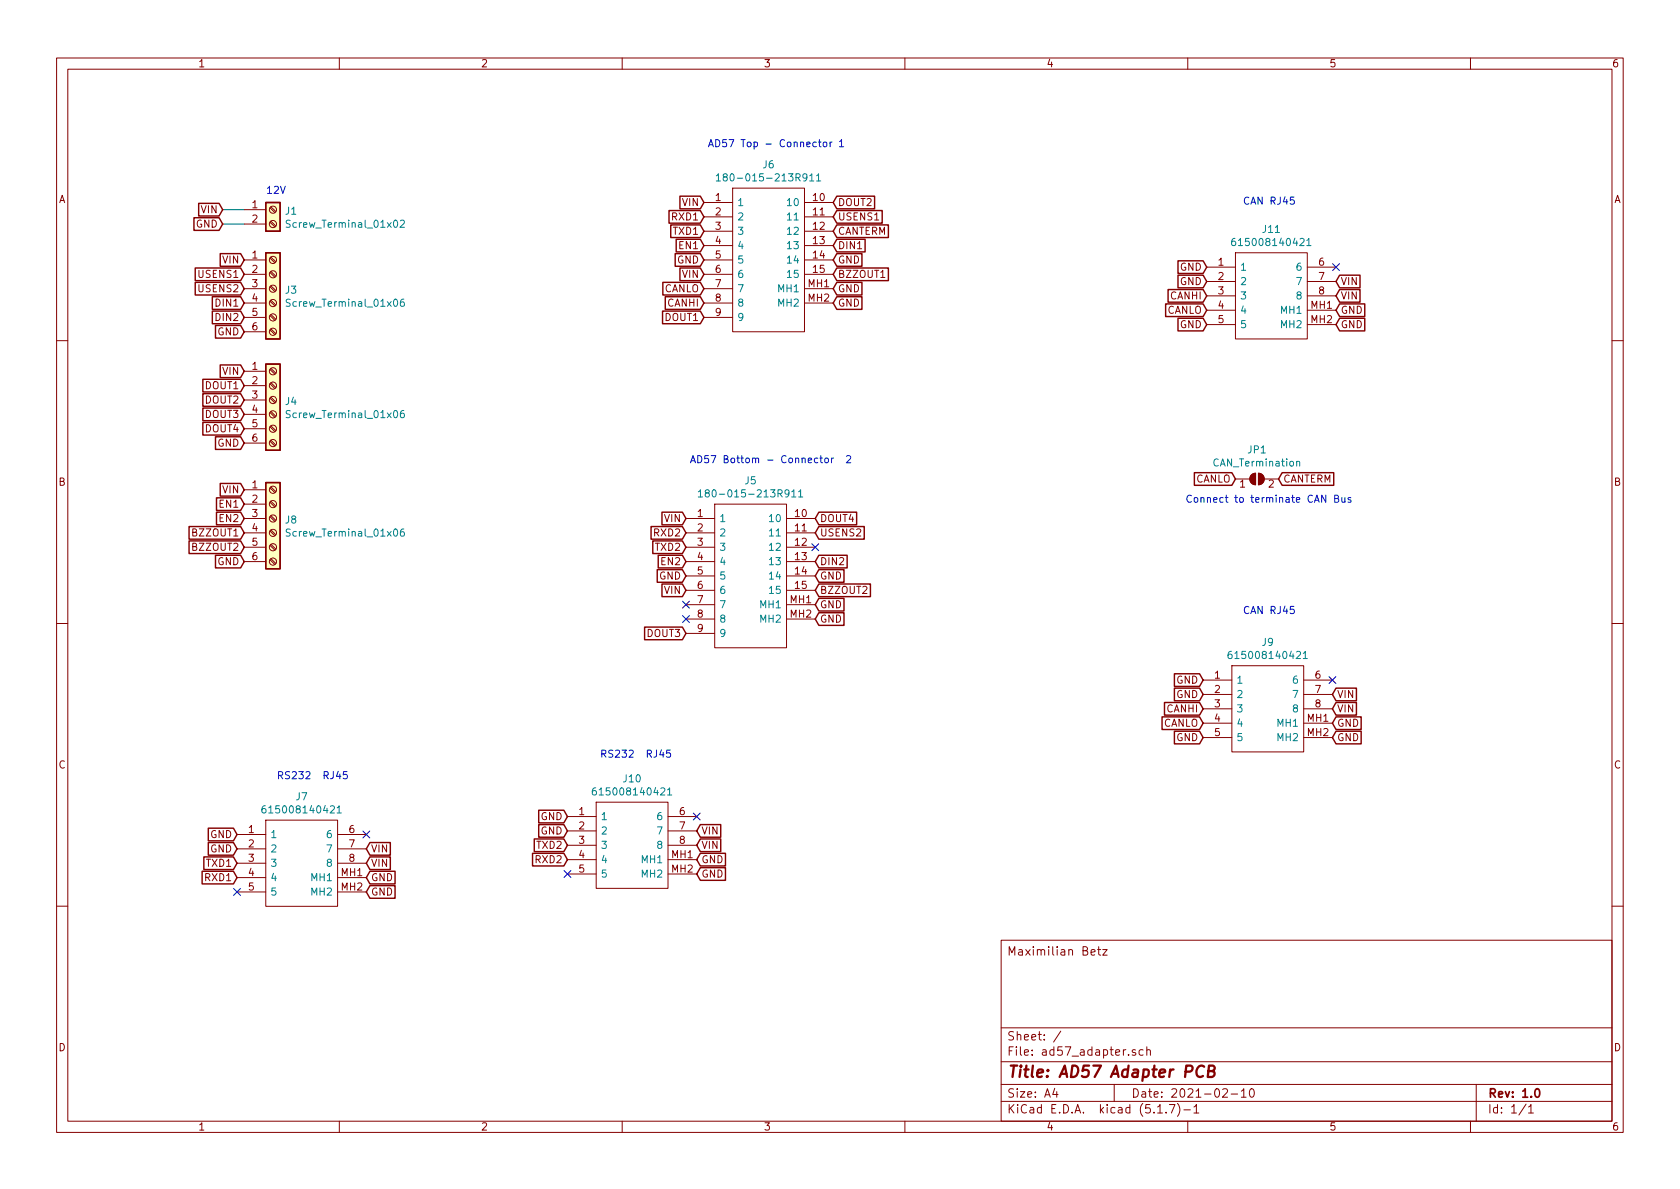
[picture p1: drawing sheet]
<svg xmlns="http://www.w3.org/2000/svg" width="297mm" height="210mm" viewBox="0 0 297 210" stroke-linecap="round" stroke-linejoin="round" font-family="sans-serif">
<g fill="none" stroke="#840000" stroke-width=".18">
<path d="M10 10.3h277v189.9h-277zM12 12.2h273v186.1h-273zM60 10.3v1.9M110 10.3v1.9M160 10.3v1.9M210 10.3v1.9M260 10.3v1.9M43.2 37.1h3.8M43.2 39.6h3.8M47.7 39.3l.9 .8M47.7 36.7l.9 .9M47.9 39.1l.9 .8"/>
<path d="M47.9 36.6l.9 .8M124.5 35.8h5M124.5 38.3h5M129.5 33.3h12.7v25.4h-12.7zM142.2 35.8h5.1M142.2 38.3h5.1M43.2 46h3.8M43.2 48.5h3.8M43.2 51h3.8M43.2 53.6h3.8M43.2 56.1h3.8M43.2 58.7h3.8"/>
<path d="M47.7 58.3l.9 .9M47.7 55.8l.9 .8M47.7 53.3l.9 .8M47.7 50.7l.9 .9M47.7 48.2l.9 .8M47.7 45.6l.9 .9M47.9 58.2l.9 .8M47.9 55.6l.9 .9M47.9 53.1l.9 .8M47.9 50.5l.9 .9M47.9 48l.9 .8M47.9 45.5l.9 .8"/>
<path d="M124.5 46h5M124.5 48.5h5M124.5 51h5M124.5 53.6h5M124.5 56.1h5M124.5 40.9h5M124.5 43.4h5M142.2 46h5.1M142.2 48.5h5.1M142.2 51h5.1M142.2 53.6h5.1M142.2 40.9h5.1"/>
<path d="M142.2 43.4h5.1M155.7 49.1h.8M213.4 47.2h5M213.4 49.8h5M213.4 52.3h5M213.4 54.9h5M213.4 57.4h5M218.4 44.7h12.7v15.2h-12.7zM231.1 47.2h5.1M231.1 49.8h5.1M231.1 52.3h5.1M231.1 54.9h5.1"/>
<path d="M231.1 57.4h5.1M10 60.2h2M43.2 65.7h3.8M43.2 68.2h3.8M43.2 70.7h3.8M43.2 73.3h3.8M43.2 75.8h3.8M43.2 78.4h3.8M47.7 78l.9 .9M47.7 75.5l.9 .8M47.7 72.9l.9 .9M47.7 70.4l.9 .8"/>
<path d="M47.7 67.9l.9 .8M47.7 65.3l.9 .9M47.9 77.8l.9 .9M47.9 75.3l.9 .8M47.9 72.8l.9 .8M47.9 70.2l.9 .9M47.9 67.7l.9 .8M47.9 65.1l.9 .9M285 60.2h2M43.2 86.6h3.8M43.2 89.1h3.8M43.2 91.7h3.8"/>
<path d="M43.2 94.2h3.8M43.2 96.8h3.8M43.2 99.3h3.8M47.7 99l.9 .8M47.7 96.4l.9 .9M47.7 93.9l.9 .8M47.7 91.4l.9 .8M47.7 88.8l.9 .9M47.7 86.3l.9 .8M47.9 98.8l.9 .8M47.9 96.3l.9 .8M47.9 93.7l.9 .9"/>
<path d="M47.9 91.2l.9 .8M47.9 88.6l.9 .9M47.9 86.1l.9 .8M121.3 91.7h5.1M121.3 94.2h5.1M121.3 96.8h5.1M121.3 99.3h5.1M126.4 89.1h12.7v25.4h-12.7zM139.1 91.7h5M139.1 94.2h5M139.1 96.8h5M139.1 99.3h5"/>
<path d="M218.4 84.7h2.6M221.2 84l.4-.3h.4v2a1.03 1.03 0 0 1-.9-.6 1.03 1.03 0 0 1 .1-1.1zM222.5 83.7a1.02 1.02 0 0 1 1 1 1.02 1.02 0 0 1-1 1zM223.5 84.7h2.6M10 110.3h2M121.3 101.8h5.1M121.3 104.4h5.1M121.3 106.9h5.1M121.3 109.5h5.1M121.3 112h5.1M139.1 101.8h5M139.1 104.4h5"/>
<path d="M139.1 106.9h5M139.1 109.5h5M217.8 117.7h12.7v15.3h-12.7zM285 110.3h2M212.7 120.3h5.1M212.7 122.8h5.1M212.7 125.3h5.1M212.7 127.9h5.1M212.7 130.4h5.1M230.5 120.3h5.1M230.5 122.8h5.1M230.5 125.3h5.1"/>
<path d="M230.5 127.9h5.1M230.5 130.4h5.1M41.9 147.6h5.1M41.9 150.1h5.1M41.9 152.6h5.1M41.9 155.2h5.1M41.9 157.7h5.1M47 145h12.7v15.3h-12.7zM59.7 147.6h5.1M59.7 150.1h5.1M59.7 152.6h5.1M59.7 155.2h5.1"/>
<path d="M59.7 157.7h5.1M100.3 144.4h5.1M100.3 146.9h5.1M100.3 149.5h5.1M100.3 152h5.1M100.3 154.6h5.1M105.4 141.9h12.7v15.2h-12.7zM118.1 144.4h5.1M118.1 146.9h5.1M118.1 149.5h5.1M118.1 152h5.1M118.1 154.6h5.1"/>
<path d="M10 160.2h2M177 166.3h108v32h-108zM192.9 168.4l.7-.1-.1-.3-.4-.1-.2 .2 .1 .7h.5M194.1 167.9h.5M194.3 167.4v1.3l.3 .2M195 167.9h.8l-.8 1h.8M285 160.2h2M60 198.3v1.9M110 198.3v1.9M160 198.3v1.9M177 194.8h108M177 191.8h108"/>
<path d="M177 187.8h108M177 181.8h108M186.5 192.5l-.4 1h1M186.8 193v1M187.6 182.3l-1.3 2M197 191.8v3M200.8 185.7a.37 .37 0 0 0-.6 .1l.1 .2 .5 .2v.1l-.2 .3-.4-.1M202.1 185.7l-.4-.1-.3 .3 .1 .6 .2 .1 .4-.1M202.8 185.7a.37 .37 0 0 1 .6 .1v.8M202.8 185.1v1.5M204.7 196.8h.8M206.2 196.7v.1"/>
<path d="M206.8 195.3h.9l-.6 1.5M208.2 195.1a1.71 1.71 0 0 1 0 2.3M209.3 196.3h1.2M210 198.3v1.9M211.1 195.8l.4-.5v1.5M211.1 196.8h.9M216.2 192.7l.2-.2h.4l.2 .5-.9 1h.9M217.7 193.5h1.1M219.5 193l.4-.5v1.5M219.5 194h.8M221.1 192.6l.2-.1a.8 .8 0 0 1 .5 .8 .8 .8 0 0 1-.5 .7 1 1 0 0 1-.2-1.4zM260 198.3v1.9"/>
<path d="M261 191.8v6.5M269.8 195.2l-1.2 2M270.3 195.8l.4-.5v1.5M270.3 196.8h.8"/>
<circle cx="48.3" cy="39.6" r=".63"/>
<circle cx="48.3" cy="37.1" r=".63"/>
<circle cx="48.3" cy="46" r=".63"/>
<circle cx="48.3" cy="58.7" r=".63"/>
<circle cx="48.3" cy="56.1" r=".63"/>
<circle cx="48.3" cy="51" r=".63"/>
<circle cx="48.3" cy="53.6" r=".63"/>
<circle cx="48.3" cy="48.5" r=".63"/>
<circle cx="48.3" cy="68.2" r=".63"/>
<circle cx="48.3" cy="70.7" r=".63"/>
<circle cx="48.3" cy="65.7" r=".63"/>
<circle cx="48.3" cy="73.3" r=".63"/>
<circle cx="48.3" cy="75.8" r=".63"/>
<circle cx="48.3" cy="78.4" r=".63"/>
<circle cx="48.3" cy="96.8" r=".63"/>
<circle cx="48.3" cy="94.2" r=".63"/>
<circle cx="48.3" cy="86.6" r=".63"/>
<circle cx="48.3" cy="99.3" r=".63"/>
<circle cx="48.3" cy="91.7" r=".63"/>
<circle cx="48.3" cy="89.1" r=".63"/>
</g>
<path d="M271.5 192.7l.2-.2a.81 .81 0 0 1 .6 .6 .81 .81 0 0 1-.3 .8l-.1 .1a.79 .79 0 0 1-.4-1.3z" fill="none" stroke="#840000" stroke-width=".3"/>
<path d="M212.9 188.6a.88 .88 0 0 0-1 0 .88 .88 0 0 0-.4 1 .7 .7 0 0 0 .4 .8 .7 .7 0 0 0 .8-.1M213.7 189.4l.8-.1a.47 .47 0 0 0 .3-.5 .47 .47 0 0 0-.3-.4h-.7l-.3 2h.8a.53 .53 0 0 0 .5-.5 .53 .53 0 0 0-.5-.5" fill="none" stroke="#840000" stroke-width=".41"/>
<g fill="#840000" stroke="#840000" stroke-width=".18">
<path d="M221.2 84l.4-.3h.4v2a1.03 1.03 0 0 1-.9-.6 1.03 1.03 0 0 1 .1-1.1z"/>
<path d="M222.5 83.7a1.02 1.02 0 0 1 1 1 1.02 1.02 0 0 1-1 1z"/>
</g>
<g fill="none" stroke="#008484" stroke-width=".18">
<path d="M51.3 39l-.5-.1-.2 .2 .1 .4 .6 .2v.3l-.2 .2h-.5M70.8 39.1l.5-.2 .2 .4v.2l-.8 .7h.8M126.6 31.1l.4-.4v1.3M126.6 32h.8M128.1 31.3l-.2-.1v-.3l.4-.2 .3 .3-.1 .2-.5 .1-.1 .2v.4l.2 .1 .4-.1 .1-.1v-.3l-.3-.2M143.2 31.1l.3-.4v1.3M143.2 32h.7M144.4 31.1l.3-.4v1.3M144.4 32h.7M51.3 53l-.5-.1-.2 .1 .1 .5 .6 .2v.2l-.2 .3-.5-.1M71.4 52.9l-.4 .1a.87 .87 0 0 0 0 1.2l.5-.2v-.5l-.5-.1-.2 .2M218.4 42.2h-.3a.79 .79 0 0 0-.1 1.2l.4-.1v-.5l-.4-.2-.2 .3"/>
<path d="M231.1 42.5l.3-.3v1.2M231.1 43.4h.7M51.3 72.7l-.5-.1-.2 .1 .1 .4 .6 .3v.2l-.2 .3-.5-.1M71.4 72.6l-.4 .1a.87 .87 0 0 0 0 1.2l.5-.2v-.5l-.5-.1-.2 .2M51.3 93.6l-.5-.1-.2 .2 .1 .4 .6 .2v.3l-.2 .2h-.5M71.4 93.5l-.4 .1a.87 .87 0 0 0 0 1.2l.5-.1v-.5l-.5-.2-.2 .3M123.5 87l.4-.4v1.3M123.5 87.9h.7M124.9 87.2l-.2-.2v-.3l.5-.1 .2 .3-.1 .1-.5 .2-.1 .2v.4l.2 .1 .4-.1 .1-.2v-.2l-.2-.2M140 87l.4-.4v1.3M140 87.9h.7M141.2 87l.4-.4v1.3"/>
<path d="M141.2 87.9h.7M229.3 81.7l.1-.1h.3l.1 .8M217.7 115.2h-.2a.79 .79 0 0 0-.1 1.3l.4-.2v-.5l-.4-.1-.3 .2M230.4 115.5l.4-.3v1.3M230.4 116.5h.8M105.3 139.3h-.2a.79 .79 0 0 0-.1 1.3l.4-.1v-.6l-.4-.1-.3 .2M118 139.7l.4-.4v1.3M46.9 142.5h-.2a.79 .79 0 0 0-.1 1.3l.4-.2v-.5l-.4-.1-.3 .2M59.6 142.8l.4-.3v1.3M59.6 143.8h.8M118 140.6h.8"/>
</g>
<g fill="#ffffc2" stroke="#ffffc2" stroke-width=".18">
<path d="M47 35.8h2.5v5.1h-2.5z"/>
<path d="M47 85.3h2.5v15.3h-2.5z"/>
<path d="M47 64.4h2.5v15.2h-2.5z"/>
<path d="M47 44.7h2.5v15.2h-2.5z"/>
</g>
<g fill="none" stroke="#840000" stroke-width=".25">
<path d="M34.3 38.5h4.4l.7 1.1-.7 1.1h-4.4zM35.1 36h3.6l.7 1.1-.7 1.1h-3.6zM47 35.8h2.5v5.1h-2.5zM118.3 37.2h5.5l.7 1.1-.7 1.2h-5.5zM118.6 39.8h5.2l.7 1.1-.7 1.1h-5.2zM120.2 34.7h3.6l.7 1.1-.7 1.1h-3.6zM148 39.8h9.1v2.2h-9.1l-.7-1.1zM148 37.2h8v2.3h-8l-.7-1.2zM148 34.7h6.6v2.2h-6.6l-.7-1.1zM34.5 47.4h8l.7 1.1-.7 1.1h-8zM34.5 49.9h8l.7 1.1-.7 1.2h-8zM37.5 52.5h5l.7 1.1-.7 1.1h-5z"/>
<path d="M37.5 55h5l.7 1.1-.7 1.1h-5zM38.1 57.6h4.4l.7 1.1-.7 1.1h-4.4zM38.9 44.9h3.6l.7 1.1-.7 1.1h-3.6zM47 44.7h2.5v15.2h-2.5zM117.1 55h6.7l.7 1.1-.7 1.1h-6.7zM117.2 49.9h6.6l.7 1.1-.7 1.2h-6.6zM117.6 52.5h6.2l.7 1.1-.7 1.1h-6.2zM119.4 44.9h4.4l.7 1.1-.7 1.1h-4.4zM119.6 42.3h4.2l.7 1.1-.7 1.1h-4.2zM120.2 47.4h3.6l.7 1.1-.7 1.1h-3.6zM148 52.5h4.4v2.2h-4.4l-.7-1.1zM148 47.4h9.1v2.2h-9.1l-.7-1.1z"/>
<path d="M148 42.3h5v2.2h-5l-.7-1.1zM148 44.9h4.4v2.2h-4.4l-.7-1.1zM148 49.9h4.4v2.3h-4.4l-.7-1.2zM206.1 53.7h6.6l.7 1.2-.7 1.1h-6.6zM206.5 51.2h6.2l.7 1.1-.7 1.1h-6.2zM208.3 48.7h4.4l.7 1.1-.7 1.1h-4.4zM208.3 56.3h4.4l.7 1.1-.7 1.1h-4.4zM208.3 46.1h4.4l.7 1.1-.7 1.2h-4.4zM236.9 53.7h4.4v2.3h-4.4l-.7-1.1zM236.9 51.2h3.6v2.2h-3.6l-.7-1.1zM236.9 56.3h4.4v2.2h-4.4l-.7-1.1zM236.9 48.7h3.6v2.2h-3.6l-.7-1.1z"/>
<path d="M35.9 74.7h6.6l.7 1.1-.7 1.1h-6.6zM35.9 72.2h6.6l.7 1.1-.7 1.1h-6.6zM35.9 69.6h6.6l.7 1.1-.7 1.2h-6.6zM35.9 67.1h6.6l.7 1.1-.7 1.1h-6.6zM38.1 77.2h4.4l.7 1.2-.7 1.1h-4.4zM38.9 64.5h3.6l.7 1.2-.7 1.1h-3.6zM47 64.4h2.5v15.2h-2.5zM33.4 95.7h9.1l.7 1.1-.7 1.1h-9.1zM33.4 93.1h9.1l.7 1.1-.7 1.1h-9.1zM38.1 98.2h4.4l.7 1.1-.7 1.1h-4.4zM38.3 90.6h4.2l.7 1.1-.7 1.1h-4.2zM38.3 88h4.2l.7 1.1-.7 1.2h-4.2z"/>
<path d="M38.9 85.5h3.6l.7 1.1-.7 1.1h-3.6zM47 85.3h2.5v15.3h-2.5zM115.1 93.1h5.5l.7 1.1-.7 1.1h-5.5zM115.4 95.7h5.2l.7 1.1-.7 1.1h-5.2zM116.4 98.2h4.2l.7 1.1-.7 1.1h-4.2zM117 90.6h3.6l.7 1.1-.7 1.1h-3.6zM144.8 90.6h6.7v2.2h-6.7l-.7-1.1zM144.8 98.2h5v2.2h-5l-.7-1.1zM144.8 93.1h8v2.2h-8l-.7-1.1zM211.2 83.6h6.6l.6 1.1-.6 1.1h-6.6zM226.7 83.6h9.1v2.2h-9.1l-.6-1.1zM114 110.9h6.6l.7 1.1-.7 1.1h-6.6z"/>
<path d="M116.2 100.7h4.4l.7 1.1-.7 1.2h-4.4zM117 103.3h3.6l.7 1.1-.7 1.1h-3.6zM144.8 105.8h4.4v2.2h-4.4l-.7-1.1zM144.8 108.4h4.4v2.2h-4.4l-.7-1.1zM144.8 100.7h4.4v2.3h-4.4l-.7-1.2zM144.8 103.3h9.1v2.2h-9.1l-.7-1.1zM207.6 119.1h4.5l.6 1.2-.6 1.1h-4.5zM205.5 126.8h6.6l.6 1.1-.6 1.1h-6.6zM205.9 124.2h6.2l.6 1.1-.6 1.2h-6.2zM207.6 129.3h4.5l.6 1.1-.6 1.1h-4.5zM207.6 121.7h4.5l.6 1.1-.6 1.1h-4.5zM236.2 126.8h4.5v2.2h-4.5l-.6-1.1z"/>
<path d="M236.2 121.7h3.6v2.2h-3.6l-.6-1.1zM236.2 129.3h4.5v2.2h-4.5l-.6-1.1zM236.2 124.2h3.6v2.3h-3.6l-.6-1.2zM35.7 154.1h5.6l.6 1.1-.6 1.1h-5.6zM36 151.5h5.3l.6 1.1-.6 1.2h-5.3zM36.8 149h4.5l.6 1.1-.6 1.1h-4.5zM36.8 146.5h4.5l.6 1.1-.6 1.1h-4.5zM65.4 151.5h3.6v2.3h-3.6l-.6-1.2zM65.4 156.6h4.4v2.2h-4.4l-.6-1.1zM65.4 154.1h4.4v2.2h-4.4l-.6-1.1zM65.4 149h3.6v2.2h-3.6l-.6-1.1zM94.2 150.9h5.5l.6 1.1-.6 1.1h-5.5z"/>
<path d="M94.5 148.4h5.2l.6 1.1-.6 1.1h-5.2zM95.2 145.8h4.5l.6 1.1-.6 1.2h-4.5zM95.2 143.3h4.5l.6 1.1-.6 1.1h-4.5zM123.8 145.8h3.6v2.3h-3.6l-.6-1.2zM123.8 148.4h3.6v2.2h-3.6l-.6-1.1zM123.8 153.4h4.5v2.3h-4.5l-.6-1.1zM123.8 150.9h4.5v2.2h-4.5l-.6-1.1z"/>
</g>
<path d="M39.4 39.6h3.8M39.4 37.1h3.8" fill="none" stroke="#008400" stroke-width=".18"/>
<g fill="none" stroke="#0000c2" stroke-width=".18">
<path d="M144.7 25.1h.5M144.9 24.7v1.1l.3 .2M145.6 25.2l.2-.1 .4 .1v.5l-.1 .2-.3 .1-.2-.2zM146.8 25.1v.9M147.1 25.1l-.2 .1-.1 .1M148.4 25l.4-.3v1.3M148.4 26h.8M228.8 34.8h-.6l-.1 .7 .5-.2 .3 .3v.3l-.3 .2-.5-.1M145 81h.4M145.1 80.6v1.1l.3 .1M145.9 81h.3l.3 .2-.1 .6h-.4l-.1-.1zM147 81v.8"/>
<path d="M147.4 81l-.4 .2M149.7 80.7l.5-.1 .2 .3-.8 .9h.8M234.4 87.5v1.3l-.7-1.3v1.3M236 88.2l.5-.1 .2-.2-.1-.2-.6-.2v1.3h.5l.2-.1v-.3l-.3-.2M237.3 88v.8h.3l.2-.1M237.8 88v.8M238.8 88h-.3l-.2 .2 .1 .1 .4 .2v.3h-.5M228.8 107.2h-.6l-.1 .6 .5-.1 .3 .3v.3l-.3 .2-.5-.1M59.8 136.4l-.3 .9h.8M60.1 136.9v.8M61.4 136.4h-.6l-.1 .7 .2-.2 .5 .2v.5l-.2 .1-.5-.1M116.9 132.6l-.3 .9h.8"/>
<path d="M117.2 133.1v.8M118.5 132.6h-.6l-.1 .6 .2-.1 .5 .1v.6l-.2 .1-.5-.1"/>
</g>
<g fill="none" stroke="#000084" stroke-width=".18">
<path d="M235.6 46.6l1.2 1.2M236.8 46.6l-1.2 1.2M143.5 96.2l1.3 1.2M144.8 96.2l-1.3 1.2M120.7 106.3l1.2 1.2M120.7 108.9l1.2 1.2M121.9 106.3l-1.2 1.2M121.9 108.9l-1.2 1.2M235 119.7l1.2 1.2M236.2 119.7l-1.2 1.2M41.3 157.1l1.2 1.2M42.5 157.1l-1.2 1.2"/>
<path d="M64.2 147l1.2 1.2M65.4 147l-1.2 1.2M99.7 153.9l1.2 1.3M100.9 153.9l-1.2 1.3M122.6 143.8l1.2 1.2M123.8 143.8l-1.2 1.2"/>
</g>
<text font-size="2.8" fill="#840000" x="178" y="190.5">Title: AD57 Adapter PCB</text>
<g font-size="2.1" fill="#840000">
<text x="178" y="169">Maximilian Betz</text>
<text x="178" y="184">Sheet: /</text>
<text x="178" y="186.7">File: ad57_adapter.sch</text>
<text x="178" y="196.9">KiCad E.D.A. kicad (5.1.7)-1</text>
<text x="178" y="194.1">Size: A4</text>
<text x="200" y="194.1">Date: 2021-02-10</text>
<text x="263" y="194.1">Rev: 1.0</text>
<text x="263" y="196.9">Id: 1/1</text>
</g>
<g font-size="1.8" fill="#840000">
<text x="35" y="11.9">1</text>
<text x="85" y="11.9">2</text>
<text x="135" y="11.9">3</text>
<text x="185" y="11.9">4</text>
<text x="235" y="11.9">5</text>
<text x="285" y="11.9">6</text>
<text x="10.4" y="35.9">A</text>
<text x="126.5" y="35.6">1</text>
<text x="143.8" y="35.6">10</text>
<text x="285.4" y="35.9">A</text>
<text x="34.6" y="40.3">GND</text>
<text x="35.6" y="37.7">VIN</text>
<text x="44.6" y="36.8">1</text>
<text x="44.6" y="39.4">2</text>
<text x="118.9" y="39">RXD1</text>
<text x="119.2" y="41.5">TXD1</text>
<text x="120.7" y="36.4">VIN</text>
<text x="126.5" y="38.1">2</text>
<text x="126.5" y="40.6">3</text>
<text x="143.8" y="38.1">11</text>
<text x="143.8" y="40.6">12</text>
<text x="148.1" y="41.5">CANTERM</text>
<text x="148.1" y="39">USENS1</text>
<text x="148.1" y="36.4">DOUT2</text>
<text x="39.4" y="46.6">VIN</text>
<text x="44.6" y="45.7">1</text>
<text x="119.7" y="46.6">GND</text>
<text x="120.2" y="44.1">EN1</text>
<text x="126.5" y="43.2">4</text>
<text x="126.5" y="45.7">5</text>
<text x="143.8" y="43.2">13</text>
<text x="143.8" y="45.7">14</text>
<text x="148.1" y="44.1">DIN1</text>
<text x="148.1" y="46.6">GND</text>
<text x="208.6" y="47.9">GND</text>
<text x="215.4" y="47">1</text>
<text x="233.2" y="47">6</text>
<text x="35.3" y="49.1">USENS1</text>
<text x="35.3" y="51.7">USENS2</text>
<text x="44.6" y="48.3">2</text>
<text x="44.6" y="50.8">3</text>
<text x="44.6" y="53.3">4</text>
<text x="117.4" y="51.7">CANLO</text>
<text x="120.7" y="49.1">VIN</text>
<text x="126.5" y="48.3">6</text>
<text x="126.5" y="50.8">7</text>
<text x="126.5" y="53.3">8</text>
<text x="142.9" y="50.8">MH1</text>
<text x="142.9" y="53.3">MH2</text>
<text x="143.8" y="48.3">15</text>
<text x="148.1" y="49.1">BZZOUT1</text>
<text x="148.1" y="51.7">GND</text>
<text x="207" y="53">CANHI</text>
<text x="208.6" y="50.4">GND</text>
<text x="215.4" y="49.5">2</text>
<text x="215.4" y="52.1">3</text>
<text x="233.2" y="49.5">7</text>
<text x="233.2" y="52.1">8</text>
<text x="237" y="53">VIN</text>
<text x="237" y="50.4">VIN</text>
<text x="38.4" y="54.2">DIN1</text>
<text x="38.4" y="56.8">DIN2</text>
<text x="38.5" y="59.3">GND</text>
<text x="44.6" y="55.9">5</text>
<text x="44.6" y="58.4">6</text>
<text x="117.7" y="56.8">DOUT1</text>
<text x="118.1" y="54.2">CANHI</text>
<text x="126.5" y="55.9">9</text>
<text x="148.1" y="54.2">GND</text>
<text x="206.3" y="55.5">CANLO</text>
<text x="208.6" y="58">GND</text>
<text x="215.4" y="54.6">4</text>
<text x="215.4" y="57.1">5</text>
<text x="231.8" y="54.6">MH1</text>
<text x="231.8" y="57.1">MH2</text>
<text x="237" y="55.5">GND</text>
<text x="237" y="58">GND</text>
<text x="44.6" y="65.4">1</text>
<text x="36.4" y="71.4">DOUT2</text>
<text x="36.4" y="68.8">DOUT1</text>
<text x="39.4" y="66.3">VIN</text>
<text x="44.6" y="67.9">2</text>
<text x="44.6" y="70.5">3</text>
<text x="36.4" y="76.4">DOUT4</text>
<text x="36.4" y="73.9">DOUT3</text>
<text x="44.6" y="73">4</text>
<text x="44.6" y="75.6">5</text>
<text x="38.5" y="79">GND</text>
<text x="44.6" y="78.1">6</text>
<text x="10.4" y="85.9">B</text>
<text x="39" y="89.8">EN1</text>
<text x="39.4" y="87.2">VIN</text>
<text x="44.6" y="86.4">1</text>
<text x="44.6" y="88.9">2</text>
<text x="211.4" y="85.3">CANLO</text>
<text x="219.2" y="86.2">1</text>
<text x="224.3" y="86.2">2</text>
<text x="226.8" y="85.3">CANTERM</text>
<text x="285.4" y="85.9">B</text>
<text x="34.2" y="94.9">BZZOUT1</text>
<text x="39" y="92.3">EN2</text>
<text x="44.6" y="91.4">3</text>
<text x="44.6" y="94">4</text>
<text x="115.8" y="94.9">RXD2</text>
<text x="117.6" y="92.3">VIN</text>
<text x="123.3" y="91.4">1</text>
<text x="123.3" y="94">2</text>
<text x="140.6" y="91.4">10</text>
<text x="140.6" y="94">11</text>
<text x="144.9" y="92.3">DOUT4</text>
<text x="144.9" y="94.9">USENS2</text>
<text x="34.2" y="97.4">BZZOUT2</text>
<text x="38.5" y="99.9">GND</text>
<text x="44.6" y="96.5">5</text>
<text x="44.6" y="99.1">6</text>
<text x="116" y="97.4">TXD2</text>
<text x="117.1" y="99.9">EN2</text>
<text x="123.3" y="96.5">3</text>
<text x="123.3" y="99.1">4</text>
<text x="123.3" y="101.6">5</text>
<text x="140.6" y="96.5">12</text>
<text x="140.6" y="99.1">13</text>
<text x="140.6" y="101.6">14</text>
<text x="144.9" y="99.9">DIN2</text>
<text x="116.6" y="102.5">GND</text>
<text x="117.6" y="105">VIN</text>
<text x="123.3" y="104.1">6</text>
<text x="123.3" y="106.7">7</text>
<text x="139.8" y="106.7">MH1</text>
<text x="140.6" y="104.1">15</text>
<text x="144.9" y="107.6">GND</text>
<text x="144.9" y="102.5">GND</text>
<text x="144.9" y="105">BZZOUT2</text>
<text x="114.5" y="112.6">DOUT3</text>
<text x="123.3" y="109.2">8</text>
<text x="123.3" y="111.8">9</text>
<text x="139.8" y="109.2">MH2</text>
<text x="144.9" y="110.1">GND</text>
<text x="206.3" y="126">CANHI</text>
<text x="208" y="123.4">GND</text>
<text x="208" y="120.9">GND</text>
<text x="214.8" y="120">1</text>
<text x="214.8" y="122.5">2</text>
<text x="214.8" y="125.1">3</text>
<text x="232.6" y="120">6</text>
<text x="232.6" y="122.5">7</text>
<text x="232.6" y="125.1">8</text>
<text x="236.4" y="123.4">VIN</text>
<text x="236.4" y="126">VIN</text>
<text x="205.6" y="128.5">CANLO</text>
<text x="208" y="131.1">GND</text>
<text x="214.8" y="127.6">4</text>
<text x="214.8" y="130.2">5</text>
<text x="231.2" y="127.6">MH1</text>
<text x="231.2" y="130.2">MH2</text>
<text x="236.4" y="128.5">GND</text>
<text x="236.4" y="131.1">GND</text>
<text x="10.4" y="135.9">C</text>
<text x="285.4" y="135.9">C</text>
<text x="37.2" y="148.2">GND</text>
<text x="44" y="147.3">1</text>
<text x="44" y="149.9">2</text>
<text x="61.7" y="147.3">6</text>
<text x="61.7" y="149.9">7</text>
<text x="95.6" y="147.6">GND</text>
<text x="95.6" y="145">GND</text>
<text x="102.4" y="144.1">1</text>
<text x="102.4" y="146.7">2</text>
<text x="102.4" y="149.2">3</text>
<text x="120.2" y="144.1">6</text>
<text x="120.2" y="146.7">7</text>
<text x="120.2" y="149.2">8</text>
<text x="124" y="147.6">VIN</text>
<text x="36.4" y="155.8">RXD1</text>
<text x="36.6" y="153.3">TXD1</text>
<text x="37.2" y="150.7">GND</text>
<text x="44" y="152.4">3</text>
<text x="44" y="154.9">4</text>
<text x="60.4" y="154.9">MH1</text>
<text x="61.7" y="152.4">8</text>
<text x="65.6" y="153.3">VIN</text>
<text x="65.6" y="155.8">GND</text>
<text x="65.6" y="150.7">VIN</text>
<text x="94.8" y="152.6">RXD2</text>
<text x="95" y="150.1">TXD2</text>
<text x="102.4" y="151.8">4</text>
<text x="102.4" y="154.3">5</text>
<text x="118.8" y="151.8">MH1</text>
<text x="118.8" y="154.3">MH2</text>
<text x="124" y="150.1">VIN</text>
<text x="124" y="155.2">GND</text>
<text x="124" y="152.6">GND</text>
<text x="44" y="157.5">5</text>
<text x="60.4" y="157.5">MH2</text>
<text x="65.6" y="158.4">GND</text>
<text x="10.4" y="185.9">D</text>
<text x="285.4" y="185.9">D</text>
<text x="35" y="199.9">1</text>
<text x="85" y="199.9">2</text>
<text x="135" y="199.9">3</text>
<text x="185" y="199.9">4</text>
<text x="235" y="199.9">5</text>
<text x="285" y="199.9">6</text>
</g>
<g font-size="1.8" fill="#0000c2">
<text x="125.1" y="26">AD57 Top - Connector 1</text>
<text x="47" y="34.3">12V</text>
<text x="219.7" y="36.2">CAN RJ45</text>
<text x="121.9" y="81.9">AD57 Bottom - Connector 2</text>
<text x="209.5" y="88.9">Connect to terminate CAN Bus</text>
<text x="219.7" y="108.6">CAN RJ45</text>
<text x="48.9" y="137.8">RS232 RJ45</text>
<text x="106" y="134">RS232 RJ45</text>
</g>
<g font-size="1.8" fill="#008484">
<text x="134.9" y="29.8">J6</text>
<text x="128.8" y="32.1">180-015-213R911</text>
<text x="50.5" y="38">J1</text>
<text x="51.3" y="40.3">Screw_Terminal_01x02</text>
<text x="130.3" y="36.4">1</text>
<text x="130.3" y="39">2</text>
<text x="130.3" y="41.5">3</text>
<text x="139.5" y="36.4">10</text>
<text x="139.5" y="39">11</text>
<text x="139.5" y="41.5">12</text>
<text x="223.3" y="41.2">J11</text>
<text x="130.3" y="44.1">4</text>
<text x="130.3" y="46.6">5</text>
<text x="139.5" y="44.1">13</text>
<text x="139.5" y="46.6">14</text>
<text x="218.9" y="43.5">615008140421</text>
<text x="219.2" y="47.9">1</text>
<text x="229.4" y="47.9">6</text>
<text x="50.5" y="51.9">J3</text>
<text x="130.3" y="49.1">6</text>
<text x="130.3" y="51.7">7</text>
<text x="137.7" y="51.7">MH1</text>
<text x="139.5" y="49.1">15</text>
<text x="219.2" y="50.4">2</text>
<text x="219.2" y="53">3</text>
<text x="229.4" y="50.4">7</text>
<text x="229.4" y="53">8</text>
<text x="51.3" y="54.2">Screw_Terminal_01x06</text>
<text x="130.3" y="54.2">8</text>
<text x="130.3" y="56.8">9</text>
<text x="137.7" y="54.2">MH2</text>
<text x="219.2" y="55.5">4</text>
<text x="219.2" y="58">5</text>
<text x="226.6" y="55.5">MH1</text>
<text x="226.6" y="58">MH2</text>
<text x="50.5" y="71.6">J4</text>
<text x="51.3" y="73.9">Screw_Terminal_01x06</text>
<text x="214.8" y="82.5">CAN_Termination</text>
<text x="220.7" y="80.2">JP1</text>
<text x="125.6" y="88">180-015-213R911</text>
<text x="131.7" y="85.6">J5</text>
<text x="50.5" y="92.6">J8</text>
<text x="51.3" y="94.9">Screw_Terminal_01x06</text>
<text x="127.1" y="92.3">1</text>
<text x="127.1" y="94.9">2</text>
<text x="136.3" y="92.3">10</text>
<text x="136.3" y="94.9">11</text>
<text x="127.1" y="97.4">3</text>
<text x="127.1" y="99.9">4</text>
<text x="136.3" y="97.4">12</text>
<text x="136.3" y="99.9">13</text>
<text x="127.1" y="102.5">5</text>
<text x="127.1" y="105">6</text>
<text x="127.1" y="107.6">7</text>
<text x="134.6" y="107.6">MH1</text>
<text x="136.3" y="102.5">14</text>
<text x="136.3" y="105">15</text>
<text x="127.1" y="110.1">8</text>
<text x="127.1" y="112.6">9</text>
<text x="134.6" y="110.1">MH2</text>
<text x="218.3" y="116.5">615008140421</text>
<text x="223.2" y="114.2">J9</text>
<text x="218.6" y="120.9">1</text>
<text x="218.6" y="123.4">2</text>
<text x="218.6" y="126">3</text>
<text x="228.8" y="120.9">6</text>
<text x="228.8" y="123.4">7</text>
<text x="228.8" y="126">8</text>
<text x="218.6" y="128.5">4</text>
<text x="218.6" y="131.1">5</text>
<text x="226" y="128.5">MH1</text>
<text x="226" y="131.1">MH2</text>
<text x="47.4" y="143.8">615008140421</text>
<text x="52.4" y="141.5">J7</text>
<text x="105.9" y="140.7">615008140421</text>
<text x="110.3" y="138.3">J10</text>
<text x="47.8" y="148.2">1</text>
<text x="57.9" y="148.2">6</text>
<text x="106.2" y="145">1</text>
<text x="106.2" y="147.6">2</text>
<text x="116.4" y="145">6</text>
<text x="116.4" y="147.6">7</text>
<text x="47.8" y="150.7">2</text>
<text x="47.8" y="153.3">3</text>
<text x="47.8" y="155.8">4</text>
<text x="55.2" y="155.8">MH1</text>
<text x="57.9" y="150.7">7</text>
<text x="57.9" y="153.3">8</text>
<text x="106.2" y="150.1">3</text>
<text x="106.2" y="152.6">4</text>
<text x="106.2" y="155.2">5</text>
<text x="113.6" y="152.6">MH1</text>
<text x="113.6" y="155.2">MH2</text>
<text x="116.4" y="150.1">8</text>
<text x="47.8" y="158.4">5</text>
<text x="55.2" y="158.4">MH2</text>
</g>
</svg>
